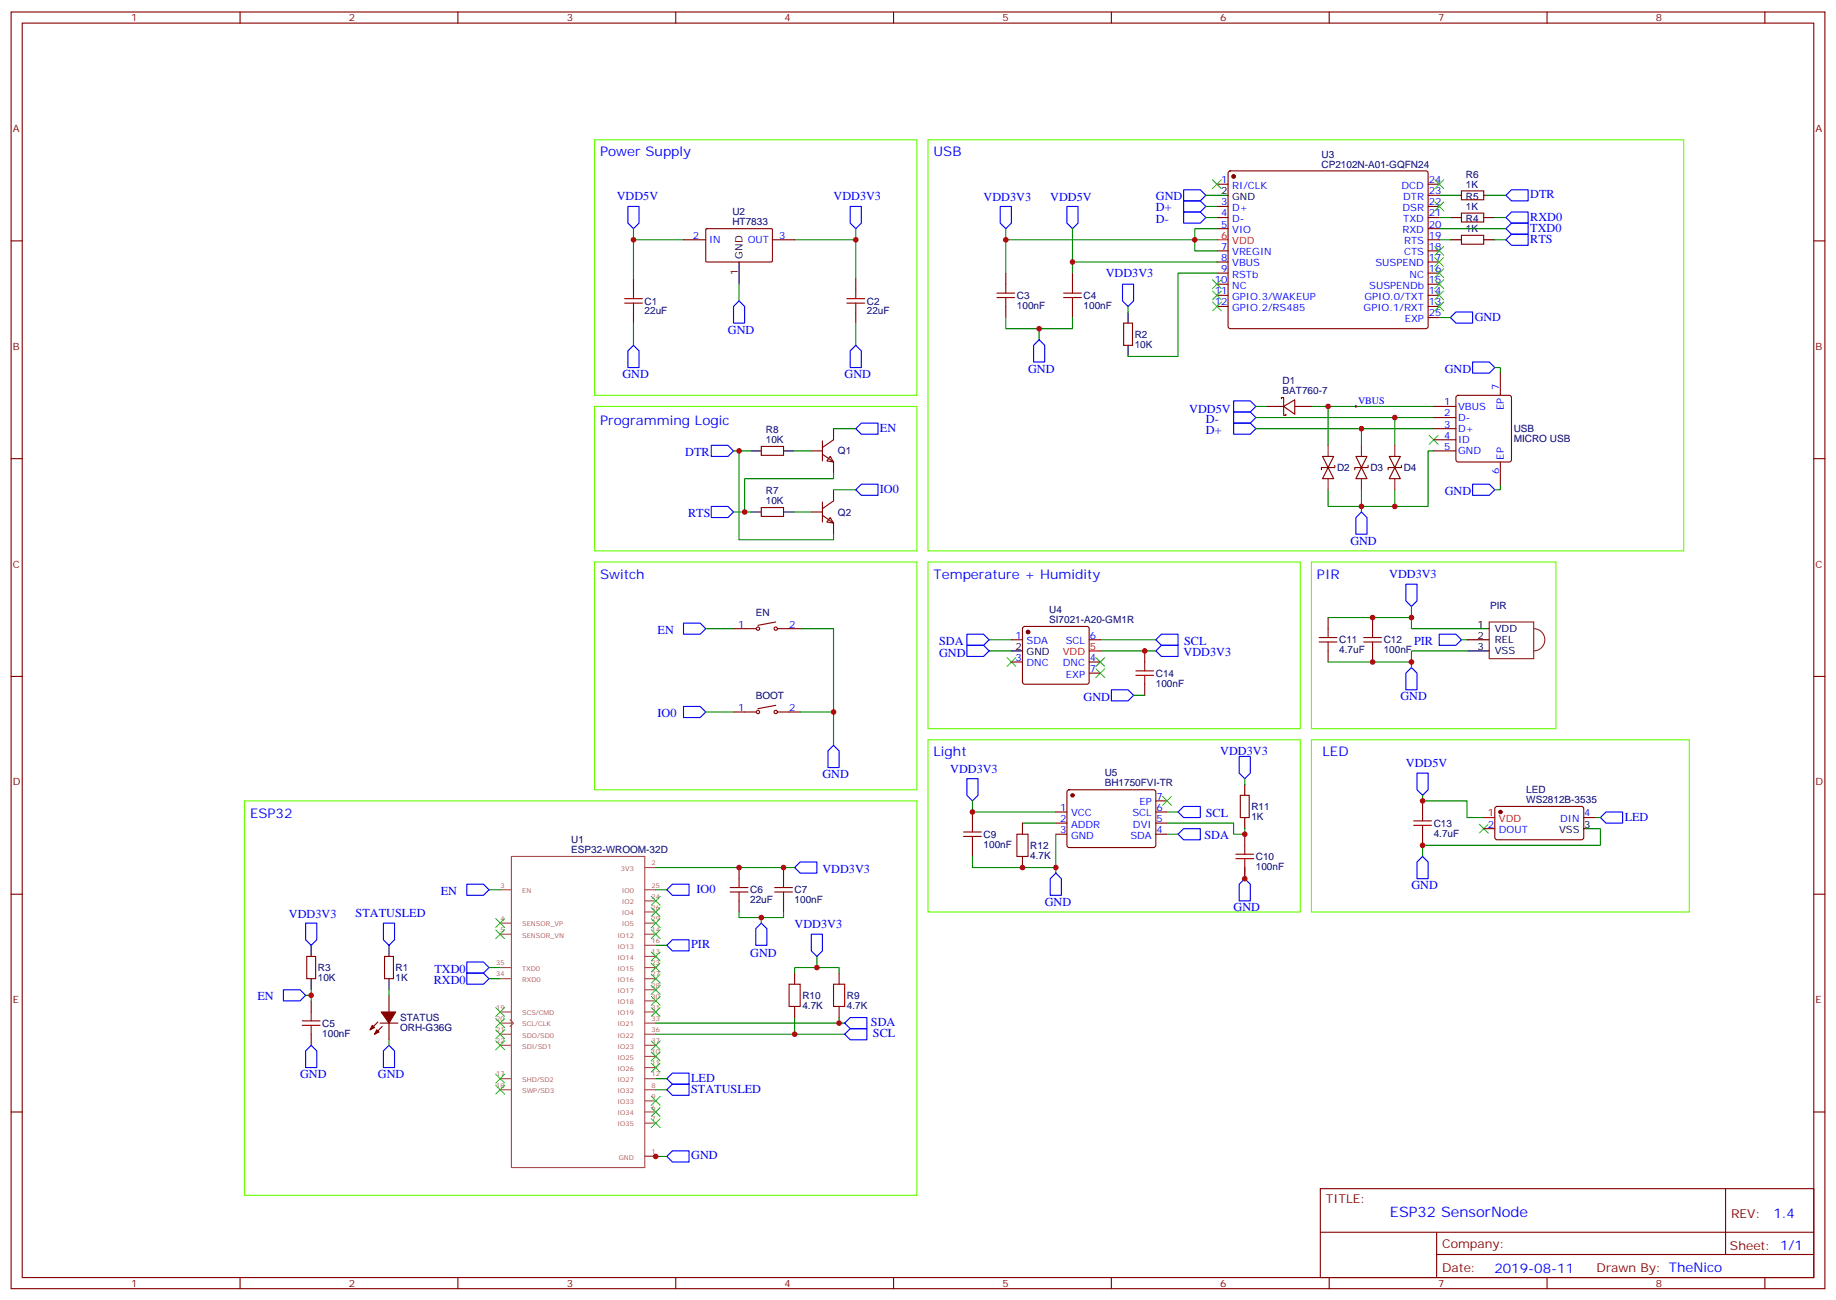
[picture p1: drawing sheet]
<svg xmlns="http://www.w3.org/2000/svg" width="583mm" height="413mm" viewBox="0 0 583 413" stroke-linecap="round" stroke-linejoin="round" font-family="sans-serif">
<g fill="none" stroke="#a10000" stroke-width=".35">
<path d="M198.3 96.2h5.6M198.3 94.8h5.6M201.1 92v2.8M201.1 96.2v2.9M268.8 96.2h5.7M268.8 94.8h5.7M271.6 92v2.8M271.6 96.2v2.9M316.4 94.5h5.7M316.4 93.1h5.7M319.3 90.2v2.9M319.3 94.5v2.8"/>
<path d="M337.6 94.5h5.7M337.6 93.1h5.7M340.4 90.2v2.9M340.4 94.5v2.8M421.6 199.6v2.8M435.7 199.6v2.8M360.5 214.4h5.7M360.5 213h5.7M363.4 210.2v2.8M363.4 214.4v2.8M418.7 203.8h5.7M418.7 202.4h5.7"/>
<path d="M421.6 203.8v2.9M432.9 203.8h5.6M432.9 202.4h5.6M435.7 203.8v2.9M451.6 257.8v2.8M234.6 279v2.8M248.7 279v2.8M305.9 265.6h5.6M305.9 264.2h5.6M308.7 261.3v2.9M308.7 265.6v2.8M322.8 264.9h3.5v7h-3.5z"/>
<path d="M392.3 272.6h5.6M392.3 271.2h5.6M395.1 268.4v2.8M395.1 272.6v2.8M448.7 262h5.7M448.7 260.6h5.7M451.6 262v2.9M231.8 283.2h5.6M231.8 281.8h5.6M234.6 283.2v2.8M245.9 283.2h5.6M245.9 281.8h5.6"/>
<path d="M248.7 283.2v2.8M250.5 312.5h3.5v7h-3.5zM264.6 312.5h3.5v7h-3.5zM96 325.5h5.6M96 324.1h5.6M98.8 321.3v2.8M98.8 325.5v2.9"/>
</g>
<g fill="none" stroke="#870000" stroke-width=".35">
<path d="M3.5 3.8h575.8v405.4h-575.8zM7.1 7.3h568.6v398.3h-568.6zM76.2 3.8v3.5M145.3 3.8v3.5M214.5 3.8v3.5M283.6 3.8v3.5M352.8 3.8v3.5M421.9 3.8v3.5M491.1 3.8v3.5M560.2 3.8v3.5M386.3 58.5h3.5M390.1 54.5l.4-.2h62.1l.5 .2 .2 .5v48.6l-.2 .5-.5 .3h-62.1l-.5-.3-.2-.5v-48.6z"/>
<path d="M453.3 58.5h3.5M3.5 76.5h3.6M217 76.1h7M224.1 72.8l.3-.2h20.6l.2 .4-.1 10-.3 .2-20.6-.1-.2-.3zM245.2 76.1h7M386.3 65.5h3.5M386.3 69.1h3.5M386.3 72.6h3.5M386.3 79.7h3.5M453.3 65.5h3.5M453.3 69.1h3.5M453.3 72.6h3.5"/>
<path d="M453.3 79.7h3.5M453.3 76.1h3.5M453.3 62h3.5M463.9 74.7h7.1v2.8h-7.1zM463.9 67.7h7.1v2.8h-7.1zM463.9 60.6h7.1v2.8h-7.1zM575.7 76.5h3.6M201.1 88.5v3.5M201.1 99.1v3.5M271.6 88.5v3.5M271.6 99.1v3.5M319.3 86.7v3.5"/>
<path d="M319.3 97.3v3.5M340.4 86.7v3.5M340.4 97.3v3.5M386.3 83.2h3.5M386.3 86.7h3.5M386.3 90.2h3.5M386.3 93.8h3.5M386.3 97.3h3.5M453.3 83.2h3.5M453.3 86.7h3.5M453.3 90.2h3.5M453.3 93.8h3.5"/>
<path d="M453.3 97.3h3.5M356.7 102.6h2.8v7h-2.8zM453.3 100.8h3.5M476.2 118.5v7M261.1 140v6.3M264.6 136.1v3.5l-3.5 2.5M402.2 129h5.3M406.8 126.6v-.4h.7v5.7h.7v-.4M407.5 129l3.5-2.1v4.6zM411 129h5.3M455.1 129h7M455.1 132.6h7"/>
<path d="M455.1 136.1h7M455.1 139.6h7M462.4 125.7l.4-.2h16.3l.5 .2 .2 .5v19.8l-.3 .5-.4 .2h-16.3l-.5-.2-.2-.5v-19.8zM3.5 145.6h3.6M241.7 141.7h7v2.9h-7zM257.5 143.2h3.6M261.1 144.2l3.5 2.5v3.5M261.1 159.4v6.3M263.5 144.9l1.1 1.8-2.1-.4zM264.6 155.5v3.5l-3.5 2.5M419.8 144.9h3.5l-1.7 3.5zM421.6 148.4l1.7 3.6h-3.5z"/>
<path d="M423.7 147.7v.7h-4.2v.8M430.4 144.9h3.5l-1.7 3.5zM432.2 148.4l1.7 3.6h-3.5zM434.3 147.7v.7h-4.3v.8M441 144.9h3.5l-1.8 3.5zM442.7 148.4l1.8 3.6h-3.5zM444.9 147.7v.7h-4.3v.8M455.1 143.2h7M476.2 146.7v7M575.7 145.6h3.6M241.7 161.1h7v2.9h-7zM257.5 162.6h3.6"/>
<path d="M261.1 163.6l3.5 2.5v3.5M263.5 164.3l1.1 1.8-2.1-.4zM232.8 199.6h7.1M246.2 197.5l-5.6 1M246.9 199.6h7.1M324.8 199.1l.5-.2h19.7l.5 .2 .2 .5v16.9l-.2 .5-.5 .2h-19.7l-.5-.2-.2-.5v-16.9zM421.6 196.1v3.5M435.7 196.1v3.5M3.5 214.8h3.6M321 203.1h3.6M321 210.2h3.6M345.7 203.1h3.5"/>
<path d="M345.7 210.2h3.5M345.7 213.7h3.5M363.4 206.7v3.5M363.4 217.2v3.6M421.6 206.7v3.5M435.7 206.7v3.5M575.7 214.8h3.6M232.8 226.1h7.1M246.2 223.9l-5.6 1.1M246.9 226.1h7.1M308.7 257.8v3.5M335.1 257.8h3.6"/>
<path d="M338.9 251l.5-.2h27.1l.4 .7-.1 17.2-.6 .4-27.1-.1-.4-.6v-16.9zM366.9 257.8h3.5M366.9 254.3h3.5M393.7 252.5h2.8v7.1h-2.8zM451.6 254.3v3.5M474.7 256.3l.5-.3 27.1 .1 .4 .7-.1 9.4-.6 .4h-27.1l-.4-.7v-9.1zM502.7 259.6h3.5M234.6 275.4v3.6M248.7 275.4v3.6M308.7 268.4v3.5M324.6 261.3v3.6M324.6 271.9v3.5"/>
<path d="M335.1 261.3h3.6M335.1 264.9h3.6M366.9 261.3h3.5M366.9 264.9h3.5M395.1 264.9v3.5M395.1 275.4v3.6M451.6 264.9v3.5M471 263.1h3.5M3.5 283.9h3.6M234.6 286v3.6M248.7 286v3.6M575.7 283.9h3.6"/>
<path d="M97.4 303.7h2.8v7h-2.8zM98.8 317.8v3.5M122.1 303.7h2.8v7h-2.8zM123.5 316v5.3M252.2 309v3.5M252.2 319.5v3.6M266.3 309v3.5M266.3 319.5v3.6M98.8 328.4v3.5M119.9 324.5l-2.4 2.5M120.6 324.8h5.7M121.4 325.9l-2.5 2.5"/>
<path d="M123.5 324.8v5.3M3.5 353.1h3.6M575.7 353.1h3.6M419.1 377.4h156.6v28.2h-156.6zM547.7 377.4v20.9M419.1 391.2h156.5M456 398.3h119.6M456 391.2v14.2M76.2 405.6v3.6M145.3 405.6v3.6M214.5 405.6v3.6M283.6 405.6v3.6"/>
<path d="M352.8 405.6v3.6M421.9 405.6v3.6M491.1 405.6v3.6M560.2 405.6v3.6"/>
<circle cx="240.6" cy="199.6" r=".53"/>
<circle cx="246.2" cy="199.6" r=".53"/>
<circle cx="240.6" cy="226.1" r=".53"/>
<circle cx="246.2" cy="226.1" r=".53"/>
</g>
<g fill="none" stroke="#008700" stroke-width=".35">
<path d="M201.1 72.6v3.5M217 76.1h-15.9v12.4M252.2 76.1h19.4v12.4M271.6 72.6v3.5M319.3 76.1h67M319.3 72.6v14.1M340.4 72.6v14.1M382.8 62h3.5M382.8 65.5h3.5M382.8 69.1h3.5M386.3 72.6h-7.1v7.1h7.1M456.8 76.1h3.6"/>
<path d="M456.8 62h3.6M456.8 69.1h3.6M456.8 72.6h21.2M474.5 76.1h3.5M474.5 62h3.5M474.5 69.1h3.5M234.6 90.2v5.3M340.4 83.2h45.9M358.1 97.3v1.8M386.3 86.7h-12.4v26.5h-15.8M201.1 102.6v7M271.6 102.6v7"/>
<path d="M319.3 100.8v3.6h10.5v3.5M340.4 100.8v3.6h-10.6M456.8 100.8h3.6M474.5 116.7h1.7v1.8M264.6 136.1h7M398.6 136.1h56.5M398.6 132.6h56.5M398.6 129h3.6M416.3 129h38.8M421.6 129v12.4M432.2 136.1v5.3M442.7 132.6v8.8"/>
<path d="M232.8 143.2h5.3M234.6 143.2v28.2h30v-1.8M252.2 143.2h5.3M264.6 150.2v1.8h-28.2v10.6M264.6 155.5h7M421.6 155.5v5.3h10.6v-5.3M442.7 155.5v5.3h-10.5v1.8M455.1 143.2h-1.8v17.6h-10.6M476.2 153.7v1.8h-1.7M232.8 162.6h5.3M252.2 162.6h5.3M224 199.6h8.8"/>
<path d="M254 199.6h10.6v26.5M421.6 196.1h26.4M448 192.5v7.1h17.7M314 206.7h7M314 203.1h7M349.2 206.7h17.7M349.2 203.1h17.7M421.6 210.2h26.4M463.9 203.1h1.8M465.7 206.7h-17.7v5.2M224 226.1h8.8M254 226.1h10.6v10.5"/>
<path d="M359.8 220.8h3.6M308.7 254.3v3.5h26.4M370.4 257.8h3.5M395.1 247.2v1.8M451.6 252.5v1.8h14.1v5.3h5.3M506.2 259.6h1.8M208.1 275.4h44.1M308.7 271.9v3.5h26.4M324.6 261.3h10.5M335.1 264.9v12.3M370.4 261.3h21.2v3.6h3.5v-1.8M370.4 264.9h3.5"/>
<path d="M395.1 275.4v3.6M506.2 263.1h1.8v5.3h-56.4v3.5M155.2 282.5h3.5M208.1 282.5h3.6M234.6 289.6v1.7h14.1v-1.7M241.7 291.3v1.8M97 316h1.8M98.8 314.3v3.5M123.5 314.3v1.7M155.2 307.2h3.5M155.2 310.7h3.5M208.1 300.1h3.6"/>
<path d="M259.3 303.7v3.5h-7.1v1.8M259.3 307.2h7v1.8M123.5 330.1v1.8M208.1 324.8h58.2M208.1 328.4h44.1M252.2 323.1v5.3h15.9M266.3 323.1v1.7h1.8M208.1 342.5h3.6M208.1 346h3.6M208.1 367.2h3.6"/>
</g>
<g fill="none" stroke="#00f" stroke-width=".35">
<path d="M199.3 65.5h3.5v5.3l-1.7 1.8-1.8-1.8zM269.9 65.5h3.5v5.3l-1.8 1.8-1.7-1.8zM317.5 65.5h3.5v5.3l-1.7 1.8-1.8-1.8zM338.7 65.5h3.5v5.3l-1.8 1.8-1.7-1.8zM375.7 60.3h5.3l1.8 1.7-1.8 1.8h-5.3zM375.7 63.8h5.3l1.8 1.7-1.8 1.8h-5.3zM375.7 67.3h5.3l1.8 1.8-1.8 1.7h-5.3zM478 76.1l1.8-1.7h5.3v3.5h-5.3zM478 72.6l1.8-1.8h5.3v3.6h-5.3zM478 69.1l1.8-1.8h5.3v3.5h-5.3zM478 62l1.8-1.7h5.3v3.5h-5.3zM234.6 95.5l1.8 1.8v5.3h-3.6v-5.3z"/>
<path d="M356.3 90.2h3.5v5.3l-1.7 1.8-1.8-1.8zM201.1 109.6l1.7 1.8v5.3h-3.5v-5.3zM271.6 109.6l1.8 1.8v5.3h-3.5v-5.3zM328.1 109.6l1.7-1.7 1.8 1.7v5.3h-3.5zM460.4 100.8l1.7-1.7h5.3v3.5h-5.3zM467.4 114.9h5.3l1.8 1.8-1.8 1.8h-5.3zM271.6 136.1l1.8-1.8h5.3v3.6h-5.3zM391.6 127.3h5.3l1.7 1.7-1.7 1.8h-5.3zM391.6 134.3h5.3l1.7 1.8-1.7 1.8h-5.3zM391.6 130.8h5.3l1.7 1.8-1.7 1.7h-5.3zM225.8 141.4h5.3l1.7 1.8-1.7 1.7h-5.3zM271.6 155.5l1.8-1.8h5.3v3.6h-5.3z"/>
<path d="M467.4 153.7h5.3l1.8 1.8-1.8 1.8h-5.3zM225.8 160.8h5.3l1.7 1.8-1.7 1.7h-5.3zM432.2 162.6l1.7 1.7v5.3h-3.5v-5.3zM217 197.8h5.2l1.8 1.8-1.8 1.8h-5.2zM446.3 185.5h3.5v5.3l-1.8 1.7-1.7-1.7zM306.9 201.4h5.3l1.8 1.7-1.8 1.8h-5.3zM306.9 204.9h5.3l1.8 1.8-1.8 1.7h-5.3zM352.8 219h5.3l1.7 1.8-1.7 1.7h-5.3zM366.9 206.7l1.8-1.8h5.2v3.5h-5.2zM366.9 203.1l1.8-1.7h5.2v3.5h-5.2zM446.3 213.7l1.7-1.8 1.8 1.8v5.3h-3.5zM456.8 201.4h5.3l1.8 1.7-1.8 1.8h-5.3z"/>
<path d="M217 224.3h5.2l1.8 1.8-1.8 1.7h-5.2zM262.8 238.4l1.8-1.8 1.7 1.8v5.3h-3.5zM306.9 247.2h3.5v5.3l-1.7 1.8-1.8-1.8zM373.9 257.8l1.8-1.8h5.3v3.6h-5.3zM393.3 240.2h3.6v5.3l-1.8 1.7-1.8-1.7zM449.8 245.5h3.5v5.3l-1.7 1.7-1.8-1.7zM508 259.6l1.8-1.8h5.3v3.5h-5.3zM252.2 275.4l1.8-1.7h5.3v3.5h-5.3zM335.1 277.2l1.8 1.8v5.3h-3.5v-5.3zM373.9 264.9l1.8-1.8h5.3v3.5h-5.3zM395.1 279l1.8 1.7v5.3h-3.6v-5.3zM451.6 271.9l1.7 1.8v5.3h-3.5v-5.3z"/>
<path d="M97 293.1h3.5v5.3l-1.7 1.7-1.8-1.7zM121.7 293.1h3.5v5.3l-1.7 1.7-1.8-1.7zM148.2 280.7h5.3l1.7 1.8-1.7 1.8h-5.3zM213.4 280.7h5.3v3.6h-5.3l-1.7-1.8zM241.7 293.1l1.7 1.8v5.2h-3.5v-5.2zM257.5 296.6h3.6v5.3l-1.8 1.8-1.8-1.8zM90 314.3h5.2l1.8 1.7-1.8 1.8h-5.2zM148.2 309h5.3l1.7 1.7-1.7 1.8h-5.3zM148.2 305.4h5.3l1.7 1.8-1.7 1.8h-5.3zM211.7 300.1l1.7-1.7h5.3v3.5h-5.3zM98.8 331.9l1.7 1.8v5.2h-3.5v-5.2zM123.5 331.9l1.7 1.8v5.2h-3.5v-5.2z"/>
<path d="M268.1 328.4l1.8-1.8h5.3v3.5h-5.3zM268.1 324.8l1.8-1.7h5.3v3.5h-5.3zM211.7 342.5l1.7-1.8h5.3v3.5h-5.3zM211.7 346l1.7-1.8h5.3v3.6h-5.3zM211.7 367.2l1.7-1.8h5.3v3.5h-5.3z"/>
</g>
<path d="M188.7 44.4h102.3v81.1h-102.3zM294.6 44.4h239.9v130.5h-239.9zM188.7 129h102.3v45.9h-102.3zM188.7 178.4h102.3v72.4h-102.3zM294.6 178.4h118.1v53h-118.1zM416.3 178.4h77.6v53h-77.6zM294.6 234.9h118.1v54.7h-118.1zM416.3 234.9h119.9v54.7h-119.9zM77.6 254.3h213.4v125.2h-213.4z" fill="none" stroke="#6f0" stroke-width=".35"/>
<g fill="#870000" stroke="#870000" stroke-width=".35">
<path d="M119.6 327l.7 .7-1.4 .7z"/>
<path d="M118.2 325.5l.7 .7-1.4 .8z"/>
<path d="M121 321.3h4.6l-2.1 3.5z"/>
<circle cx="391.6" cy="56" r=".53"/>
<circle cx="340.4" cy="252.5" r=".53"/>
<circle cx="476.2" cy="257.8" r=".53"/>
<circle cx="326.3" cy="200.7" r=".53"/>
</g>
<g fill="none" stroke="#000" stroke-width=".35">
<path d="M386.3 62h3.5M460.4 62h3.5M460.4 76.1h3.5M460.4 69.1h3.5M471 62h3.5M471 76.1h3.5M471 69.1h3.5M234.6 83.2v7M358.1 99.1v3.5M358.1 109.6v3.6M238.1 143.2h3.6M248.7 143.2h3.5"/>
<path d="M238.1 162.6h3.6M248.7 162.6h3.5M465.7 199.6h7M321 206.7h3.6M465.7 203.1h7M465.7 206.7h7M395.1 249v3.5M395.1 259.6v3.5M502.7 263.1h3.5M98.8 300.1v3.6M98.8 310.7v3.6M123.5 300.1v3.6"/>
<path d="M123.5 310.7v3.6"/>
</g>
<path d="M386.3 76.1h3.5M345.7 206.7h3.5M471 259.6h3.5" fill="none" stroke="#f00" stroke-width=".35"/>
<g fill="none" stroke="#3c3" stroke-width=".35">
<path d="M384.9 57.1l2.8 2.8M387.7 57.1l-2.8 2.8M455.4 57.1l2.9 2.8M458.3 57.1l-2.9 2.8M455.4 64.1l2.9 2.9M455.4 78.2l2.9 2.9M458.3 64.1l-2.9 2.9M458.3 78.2l-2.9 2.9M384.9 88.8l2.8 2.9M384.9 92.4l2.8 2.8M384.9 95.9l2.8 2.8M387.7 88.8l-2.8 2.9"/>
<path d="M387.7 92.4l-2.8 2.8M387.7 95.9l-2.8 2.8M455.4 88.8l2.9 2.9M455.4 85.3l2.9 2.8M455.4 81.8l2.9 2.8M455.4 95.9l2.9 2.8M455.4 92.4l2.9 2.8M458.3 88.8l-2.9 2.9M458.3 85.3l-2.9 2.8M458.3 81.8l-2.9 2.8M458.3 95.9l-2.9 2.8M458.3 92.4l-2.9 2.8"/>
<path d="M453.7 138.2l2.8 2.8M456.5 138.2l-2.8 2.8M319.6 208.8l2.8 2.8M322.4 208.8l-2.8 2.8M347.8 208.8l2.9 2.8M347.8 212.3l2.9 2.8M350.7 208.8l-2.9 2.8M350.7 212.3l-2.9 2.8M369 252.9l2.8 2.8M371.8 252.9l-2.8 2.8M469.5 261.7l2.9 2.8M472.4 261.7l-2.9 2.8"/>
<path d="M157.3 291.7l2.9 2.8M157.3 295.2l2.9 2.8M160.2 291.7l-2.9 2.8M160.2 295.2l-2.9 2.8M206.7 284.6l2.8 2.8M206.7 288.1l2.8 2.9M206.7 291.7l2.8 2.8M206.7 295.2l2.8 2.8M209.5 284.6l-2.8 2.8M209.5 288.1l-2.8 2.9M209.5 291.7l-2.8 2.8M209.5 295.2l-2.8 2.8"/>
<path d="M157.3 319.9l2.9 2.8M160.2 319.9l-2.9 2.8M206.7 319.9l2.8 2.8M206.7 316.4l2.8 2.8M206.7 309.3l2.8 2.8M206.7 312.8l2.8 2.9M206.7 302.3l2.8 2.8M206.7 305.8l2.8 2.8M209.5 319.9l-2.8 2.8M209.5 316.4l-2.8 2.8M209.5 309.3l-2.8 2.8M209.5 312.8l-2.8 2.9"/>
<path d="M209.5 302.3l-2.8 2.8M209.5 305.8l-2.8 2.8M157.3 323.4l2.9 2.8M157.3 327l2.9 2.8M157.3 330.5l2.9 2.8M160.2 323.4l-2.9 2.8M160.2 327l-2.9 2.8M160.2 330.5l-2.9 2.8M206.7 334l2.8 2.8M206.7 330.5l2.8 2.8M206.7 337.5l2.8 2.9M209.5 334l-2.8 2.8"/>
<path d="M209.5 330.5l-2.8 2.8M209.5 337.5l-2.8 2.9M157.3 341.1l2.9 2.8M157.3 344.6l2.9 2.8M160.2 341.1l-2.9 2.8M160.2 344.6l-2.9 2.8M206.7 351.6l2.8 2.9M206.7 355.2l2.8 2.8M206.7 348.1l2.8 2.8M209.5 351.6l-2.8 2.9M209.5 355.2l-2.8 2.8M209.5 348.1l-2.8 2.8"/>
</g>
<g fill="none" stroke="#a64a4a" stroke-width=".35">
<path d="M162.3 271.9h42.4v98.8h-42.4zM204.7 275.4h3.4M158.7 282.5h3.5M158.7 293.1h3.5M158.7 296.6h3.5M204.7 282.5h3.4M204.7 293.1h3.4M204.7 296.6h3.4M204.7 286h3.4M204.7 289.6h3.4M158.7 307.2h3.5M158.7 310.7h3.5"/>
<path d="M204.7 303.7h3.4M204.7 300.1h3.4M204.7 307.2h3.4M204.7 310.7h3.4M204.7 314.3h3.4M204.7 317.8h3.4M158.7 321.3h3.5M158.7 324.8h3.5M158.7 328.4h3.5M158.7 331.9h3.5M161.9 323.8l1.1 1-1.1 1.1M204.7 335.4h3.4"/>
<path d="M204.7 338.9h3.4M204.7 321.3h3.4M204.7 324.8h3.4M204.7 328.4h3.4M204.7 331.9h3.4M158.7 346h3.5M158.7 342.5h3.5M204.7 353.1h3.4M204.7 356.6h3.4M204.7 349.5h3.4M204.7 346h3.4M204.7 342.5h3.4"/>
<path d="M204.7 367.2h3.4"/>
</g>
<path d="M430 129h.7M430.4 128.7v.7" fill="none" stroke="#000" stroke-width=".32"/>
<path d="M421.6 141.4v3.5M421.6 152v3.5M432.2 141.4v3.5M432.2 152v3.5M442.7 141.4v3.5M442.7 152v3.5M472.7 197.5h14.1v11.6h-14.1zM486.8 199.6a3.5 3.5 0 0 1 3.6 3.5 3.5 3.5 0 0 1-3.6 3.6" fill="none" stroke="#8c2424" stroke-width=".35"/>
<g fill="#c00">
<circle cx="266.3" cy="324.8" r=".88"/>
<circle cx="259.3" cy="307.2" r=".88"/>
<circle cx="319.3" cy="76.1" r=".88"/>
<circle cx="329.8" cy="104.4" r=".88"/>
<circle cx="363.4" cy="206.7" r=".88"/>
<circle cx="335.1" cy="275.4" r=".88"/>
<circle cx="395.1" cy="264.9" r=".88"/>
<circle cx="435.7" cy="196.1" r=".88"/>
<circle cx="448" cy="196.1" r=".88"/>
<circle cx="241.7" cy="291.3" r=".88"/>
<circle cx="248.7" cy="275.4" r=".88"/>
<circle cx="234.6" cy="275.4" r=".88"/>
<circle cx="264.6" cy="226.1" r=".88"/>
<circle cx="234.6" cy="143.2" r=".88"/>
<circle cx="432.2" cy="136.1" r=".88"/>
<circle cx="201.1" cy="76.1" r=".88"/>
<circle cx="271.6" cy="76.1" r=".88"/>
<circle cx="379.2" cy="76.1" r=".88"/>
<circle cx="340.4" cy="83.2" r=".88"/>
<circle cx="421.6" cy="129" r=".88"/>
<circle cx="442.7" cy="132.6" r=".88"/>
<circle cx="442.7" cy="160.8" r=".88"/>
<circle cx="236.4" cy="162.6" r=".88"/>
<circle cx="98.8" cy="316" r=".88"/>
<circle cx="208.1" cy="367.2" r=".88"/>
<circle cx="432.2" cy="160.8" r=".88"/>
<circle cx="448" cy="210.2" r=".88"/>
<circle cx="435.7" cy="210.2" r=".88"/>
<circle cx="451.6" cy="254.3" r=".88"/>
<circle cx="451.6" cy="268.4" r=".88"/>
<circle cx="308.7" cy="257.8" r=".88"/>
<circle cx="395.1" cy="279" r=".88"/>
<circle cx="324.6" cy="275.4" r=".88"/>
<circle cx="252.2" cy="328.4" r=".88"/>
</g>
<text font-size="4.6" fill="#00f" x="441.2" y="386.4">ESP32 SensorNode</text>
<g font-size="4.2" fill="#00f">
<text x="190.5" y="49.7">Power Supply</text>
<text x="296.3" y="49.7">USB</text>
<text x="190.5" y="135">Programming Logic</text>
<text x="190.5" y="183.7">Switch</text>
<text x="296.3" y="183.7">Temperature + Humidity</text>
<text x="418" y="183.7">PIR</text>
<text x="296.3" y="240.2">Light</text>
<text x="419.8" y="240.2">LED</text>
<text x="79.4" y="259.6">ESP32</text>
<text x="562.9" y="386.7">1.4</text>
<text x="474.4" y="404">2019-08-11</text>
</g>
<g font-size="3.9" fill="#00f">
<text x="195.8" y="63.6">VDD5V</text>
<text x="264.6" y="63.6">VDD3V3</text>
<text x="312.2" y="63.9">VDD3V3</text>
<text x="333.4" y="63.9">VDD5V</text>
<text x="366.9" y="63.6">GND</text>
<text x="485.7" y="63">DTR</text>
<text x="366.9" y="67.1">D+</text>
<text x="366.9" y="70.7">D-</text>
<text x="485.7" y="70">RXD0</text>
<text x="485.7" y="77.1">RTS</text>
<text x="485.7" y="73.5">TXD0</text>
<text x="351" y="87.9">VDD3V3</text>
<text x="468.1" y="101.9">GND</text>
<text x="231.1" y="105.9">GND</text>
<text x="326.3" y="118.3">GND</text>
<text x="458.6" y="118.3">GND</text>
<text x="197.6" y="120">GND</text>
<text x="268.1" y="120">GND</text>
<text x="377.5" y="131">VDD5V</text>
<text x="279.3" y="137">EN</text>
<text x="382.8" y="137.7">D+</text>
<text x="382.8" y="134.2">D-</text>
<text x="217.5" y="144.7">DTR</text>
<text x="279.3" y="156.4">IO0</text>
<text x="458.6" y="157.1">GND</text>
<text x="218.4" y="164.1">RTS</text>
<text x="428.6" y="173">GND</text>
<text x="441" y="183.6">VDD3V3</text>
<text x="208.7" y="201.2">EN</text>
<text x="298.1" y="204.7">SDA</text>
<text x="298.1" y="208.6">GND</text>
<text x="375.7" y="208.2">VDD3V3</text>
<text x="375.9" y="204.8">SCL</text>
<text x="448.9" y="204.7">PIR</text>
<text x="208.7" y="227.6">IO0</text>
<text x="344" y="222.7">GND</text>
<text x="444.5" y="222.4">GND</text>
<text x="387.4" y="239.6">VDD3V3</text>
<text x="301.6" y="245.3">VDD3V3</text>
<text x="446.3" y="243.5">VDD5V</text>
<text x="261.1" y="247">GND</text>
<text x="382.8" y="259.4">SCL</text>
<text x="515.7" y="260.5">LED</text>
<text x="382.3" y="266.5">SDA</text>
<text x="261.1" y="277">VDD3V3</text>
<text x="139.9" y="284.1">EN</text>
<text x="221.1" y="283.5">IO0</text>
<text x="331.6" y="287.6">GND</text>
<text x="448" y="282.3">GND</text>
<text x="91.7" y="291.5">VDD3V3</text>
<text x="112.9" y="291.1">STATUSLED</text>
<text x="391.6" y="289.4">GND</text>
<text x="252.2" y="294.7">VDD3V3</text>
<text x="219.4" y="301.1">PIR</text>
<text x="238.1" y="303.8">GND</text>
<text x="137.9" y="308.8">TXD0</text>
<text x="81.7" y="317.6">EN</text>
<text x="137.7" y="312.3">RXD0</text>
<text x="276.5" y="325.8">SDA</text>
<text x="277.1" y="329.3">SCL</text>
<text x="95.3" y="342.3">GND</text>
<text x="119.9" y="342.3">GND</text>
<text x="219.4" y="343.4">LED</text>
<text x="219.4" y="346.9">STATUSLED</text>
<text x="219.4" y="368.1">GND</text>
</g>
<g font-size="3.9" fill="#800">
<text x="420.9" y="382">TITLE:</text>
<text x="549.5" y="386.7">REV:</text>
<text x="457.8" y="396.2">Company:</text>
<text x="549.1" y="396.8">Sheet: 1/1</text>
<text x="457.8" y="403.9">Date:</text>
<text x="506.8" y="403.9">Drawn By: TheNico</text>
</g>
<g font-size="3.2" fill="#800">
<text x="41.6" y="6.8">1</text>
<text x="110.8" y="6.8">2</text>
<text x="179.9" y="6.8">3</text>
<text x="249.1" y="6.8">4</text>
<text x="318.2" y="6.8">5</text>
<text x="387.3" y="6.8">6</text>
<text x="456.5" y="6.8">7</text>
<text x="525.6" y="6.8">8</text>
<text x="4.1" y="41.9">A</text>
<text x="576.3" y="41.9">A</text>
<text x="4.1" y="111.1">B</text>
<text x="576.3" y="111.1">B</text>
<text x="4.1" y="180.2">C</text>
<text x="576.3" y="180.2">C</text>
<text x="4.1" y="249.3">D</text>
<text x="576.3" y="249.3">D</text>
<text x="4.1" y="318.5">E</text>
<text x="576.3" y="318.5">E</text>
<text x="41.6" y="408.6">1</text>
<text x="110.8" y="408.6">2</text>
<text x="179.9" y="408.6">3</text>
<text x="249.1" y="408.6">4</text>
<text x="318.2" y="408.6">5</text>
<text x="387.3" y="408.6">6</text>
<text x="456.5" y="408.6">7</text>
<text x="525.6" y="408.6">8</text>
</g>
<g font-size="3.2" fill="#000080">
<text x="419.5" y="53.2">CP2102N-A01-GQFN24</text>
<text x="419.5" y="50">U3</text>
<text x="465.3" y="59.5">1K</text>
<text x="465.3" y="56.4">R6</text>
<text x="465.3" y="63.5">R5</text>
<text x="232.5" y="71.4">HT7833</text>
<text x="232.5" y="68.2">U2</text>
<text x="465.3" y="66.6">1K</text>
<text x="465.3" y="70.5">R4</text>
<text x="465.3" y="73.7">1K</text>
<text x="322.8" y="94.9">C3</text>
<text x="344" y="94.9">C4</text>
<text x="204.6" y="99.8">22uF</text>
<text x="204.6" y="96.7">C1</text>
<text x="275.2" y="99.8">22uF</text>
<text x="275.2" y="96.7">C2</text>
<text x="322.8" y="98.1">100nF</text>
<text x="344" y="98.1">100nF</text>
<text x="360.2" y="107.3">R2</text>
<text x="360.2" y="110.4">10K</text>
<text x="407.1" y="125.2">BAT760-7</text>
<text x="407.1" y="122">D1</text>
<text x="243.1" y="137.5">R8</text>
<text x="480.5" y="137.2">USB</text>
<text x="243.1" y="140.7">10K</text>
<text x="480.5" y="140.4">MICRO USB</text>
<text x="266" y="144.3">Q1</text>
<text x="424.4" y="149.6">D2</text>
<text x="435" y="149.6">D3</text>
<text x="445.6" y="149.6">D4</text>
<text x="243.1" y="160.1">10K</text>
<text x="243.1" y="156.9">R7</text>
<text x="266" y="163.7">Q2</text>
<text x="239.9" y="195.5">EN</text>
<text x="333" y="197.8">SI7021-A20-GM1R</text>
<text x="333" y="194.7">U4</text>
<text x="473" y="193.3">PIR</text>
<text x="425.1" y="207.4">4.7uF</text>
<text x="425.1" y="204.3">C11</text>
<text x="439.2" y="207.4">100nF</text>
<text x="439.2" y="204.3">C12</text>
<text x="366.9" y="214.9">C14</text>
<text x="239.9" y="222">BOOT</text>
<text x="366.9" y="218">100nF</text>
<text x="350.7" y="249.7">BH1750FVI-TR</text>
<text x="350.7" y="246.5">U5</text>
<text x="484.5" y="251.8">LED</text>
<text x="397.2" y="257.2">R11</text>
<text x="484.5" y="255">WS2812B-3535</text>
<text x="397.2" y="260.4">1K</text>
<text x="455.1" y="262.5">C13</text>
<text x="181.3" y="267.7">U1</text>
<text x="312.2" y="269.2">100nF</text>
<text x="312.2" y="266">C9</text>
<text x="327" y="269.5">R12</text>
<text x="455.1" y="265.6">4.7uF</text>
<text x="181.3" y="270.9">ESP32-WROOM-32D</text>
<text x="327" y="272.7">4.7K</text>
<text x="398.6" y="273.1">C10</text>
<text x="398.6" y="276.2">100nF</text>
<text x="238.1" y="286.8">22uF</text>
<text x="238.1" y="283.7">C6</text>
<text x="252.2" y="286.8">100nF</text>
<text x="252.2" y="283.7">C7</text>
<text x="100.9" y="311.5">10K</text>
<text x="100.9" y="308.4">R3</text>
<text x="125.6" y="311.5">1K</text>
<text x="125.6" y="308.4">R1</text>
<text x="254.7" y="317.2">R10</text>
<text x="268.8" y="317.2">R9</text>
<text x="254.7" y="320.3">4.7K</text>
<text x="268.8" y="320.3">4.7K</text>
<text x="102.3" y="329.1">100nF</text>
<text x="102.3" y="326">C5</text>
<text x="127" y="327.4">ORH-G36G</text>
<text x="127" y="324.2">STATUS</text>
</g>
<g font-size="3.2" fill="#00f">
<text x="387.6" y="58.1">1</text>
<text x="391.1" y="59.9">RI/CLK</text>
<text x="444.9" y="59.9">DCD</text>
<text x="453.5" y="58.1">24</text>
<text x="387.6" y="65.2">3</text>
<text x="445.4" y="63.4">DTR</text>
<text x="453.5" y="65.2">22</text>
<text x="453.5" y="61.7">23</text>
<text x="387.6" y="68.7">4</text>
<text x="391.1" y="67">D+</text>
<text x="391.1" y="70.5">D-</text>
<text x="445.2" y="67">DSR</text>
<text x="445.4" y="70.5">TXD</text>
<text x="453.5" y="68.7">21</text>
<text x="219.9" y="75.8">2</text>
<text x="225.1" y="77.2">IN</text>
<text x="237.3" y="77.2">OUT</text>
<text x="247.3" y="75.8">3</text>
<text x="387.6" y="72.2">5</text>
<text x="391.1" y="74">VIO</text>
<text x="445.2" y="74">RXD</text>
<text x="445.7" y="77.5">RTS</text>
<text x="453.5" y="75.8">19</text>
<text x="453.5" y="72.2">20</text>
<text x="387.6" y="79.3">7</text>
<text x="387.6" y="82.8">8</text>
<text x="391.1" y="81.1">VREGIN</text>
<text x="445.7" y="81.1">CTS</text>
<text x="453.5" y="82.8">17</text>
<text x="453.5" y="79.3">18</text>
<text x="385.6" y="89.9">10</text>
<text x="387.6" y="86.4">9</text>
<text x="391.1" y="84.6">VBUS</text>
<text x="391.1" y="88.1">RSTb</text>
<text x="436.6" y="84.6">SUSPEND</text>
<text x="447.4" y="88.1">NC</text>
<text x="453.5" y="89.9">15</text>
<text x="453.5" y="86.4">16</text>
<text x="385.6" y="93.4">11</text>
<text x="391.1" y="91.7">NC</text>
<text x="391.1" y="95.2">GPIO.3/WAKEUP</text>
<text x="433.1" y="95.2">GPIO.0/TXT</text>
<text x="434.6" y="91.7">SUSPENDb</text>
<text x="453.5" y="93.4">14</text>
<text x="385.6" y="96.9">12</text>
<text x="391.1" y="98.7">GPIO.2/RS485</text>
<text x="432.9" y="98.7">GPIO.1/RXT</text>
<text x="453.5" y="96.9">13</text>
<text x="453.5" y="100.5">25</text>
<text x="445.9" y="102.2">EXP</text>
<text x="475.9" y="123.8" transform="rotate(-90 475.9 123.8)">7</text>
<text x="431.1" y="128.2">VBUS</text>
<text x="458.4" y="128.7">1</text>
<text x="462.8" y="130.1">VBUS</text>
<text x="477.3" y="130.1" transform="rotate(-90 477.3 130.1)">EP</text>
<text x="458.4" y="132.2">2</text>
<text x="458.4" y="135.7">3</text>
<text x="462.8" y="133.6">D-</text>
<text x="462.8" y="137.2">D+</text>
<text x="458.4" y="139.3">4</text>
<text x="458.4" y="142.8">5</text>
<text x="462.8" y="140.7">ID</text>
<text x="462.8" y="144.2">GND</text>
<text x="477.3" y="146" transform="rotate(-90 477.3 146)">EP</text>
<text x="475.9" y="150.5" transform="rotate(-90 475.9 150.5)">6</text>
<text x="234.3" y="199.2">1</text>
<text x="250.5" y="199.2">2</text>
<text x="322.4" y="202.8">1</text>
<text x="345.9" y="202.8">6</text>
<text x="322.4" y="209.8">3</text>
<text x="325.9" y="204.5">SDA</text>
<text x="338.3" y="204.5">SCL</text>
<text x="345.9" y="209.8">4</text>
<text x="325.9" y="211.6">DNC</text>
<text x="337.4" y="211.6">DNC</text>
<text x="338.3" y="215.1">EXP</text>
<text x="345.9" y="213.4">7</text>
<text x="234.3" y="225.7">1</text>
<text x="250.5" y="225.7">2</text>
<text x="336.5" y="257.5">1</text>
<text x="361.7" y="255.7">EP</text>
<text x="367.1" y="257.5">6</text>
<text x="367.1" y="253.9">7</text>
<text x="336.5" y="261">2</text>
<text x="340" y="259.2">VCC</text>
<text x="340" y="262.7">ADDR</text>
<text x="359.4" y="259.2">SCL</text>
<text x="359.6" y="262.7">DVI</text>
<text x="367.1" y="261">5</text>
<text x="472.3" y="262.7">2</text>
<text x="495.3" y="261">DIN</text>
<text x="502.9" y="259.2">4</text>
<text x="336.5" y="264.5">3</text>
<text x="340" y="266.3">GND</text>
<text x="358.8" y="266.3">SDA</text>
<text x="367.1" y="264.5">4</text>
<text x="475.8" y="264.5">DOUT</text>
</g>
<g font-size="3.2">
<text x="387.6" y="61.7">2</text>
<text x="391.1" y="63.4">GND</text>
<text x="235.7" y="82.1" transform="rotate(-90 235.7 82.1)">GND</text>
<text x="234.2" y="87.3" transform="rotate(-90 234.2 87.3)">1</text>
<text x="468.9" y="199.2">1</text>
<text x="468.9" y="202.8">2</text>
<text x="474.5" y="200.7">VDD</text>
<text x="322.4" y="206.3">2</text>
<text x="325.9" y="208.1">GND</text>
<text x="468.9" y="206.3">3</text>
<text x="474.5" y="204.2">REL</text>
<text x="474.5" y="207.7">VSS</text>
<text x="502.9" y="262.7">3</text>
<text x="494.9" y="264.5">VSS</text>
</g>
<g font-size="3.2" fill="#f00">
<text x="387.6" y="75.8">6</text>
<text x="391.1" y="77.5">VDD</text>
<text x="337.4" y="208.1">VDD</text>
<text x="345.9" y="206.3">5</text>
<text x="472.3" y="259.2">1</text>
<text x="475.8" y="261">VDD</text>
</g>
<g font-size="2.1" fill="#a54b4b">
<text x="206.8" y="274.8">2</text>
<text x="158.9" y="281.8">3</text>
<text x="197.1" y="276.5">3V3</text>
<text x="206.8" y="281.8">25</text>
<text x="165.7" y="283.5">EN</text>
<text x="197.4" y="287.1">IO2</text>
<text x="197.4" y="283.5">IO0</text>
<text x="206.8" y="285.3">24</text>
<text x="158.9" y="292.4">4</text>
<text x="197.4" y="290.6">IO4</text>
<text x="206.8" y="288.9">26</text>
<text x="206.8" y="292.4">29</text>
<text x="158.9" y="295.9">5</text>
<text x="165.7" y="294.1">SENSOR_VP</text>
<text x="165.7" y="297.7">SENSOR_VN</text>
<text x="196" y="297.7">IO12</text>
<text x="197.4" y="294.1">IO5</text>
<text x="206.8" y="295.9">14</text>
<text x="206.8" y="299.4">16</text>
<text x="196" y="304.7">IO14</text>
<text x="196" y="301.2">IO13</text>
<text x="206.8" y="303">13</text>
<text x="157.5" y="310">34</text>
<text x="157.5" y="306.5">35</text>
<text x="165.7" y="311.8">RXD0</text>
<text x="165.7" y="308.2">TXD0</text>
<text x="196" y="308.2">IO15</text>
<text x="196" y="311.8">IO16</text>
<text x="206.8" y="306.5">23</text>
<text x="206.8" y="310">27</text>
<text x="196" y="315.3">IO17</text>
<text x="206.8" y="313.6">28</text>
<text x="206.8" y="317.1">30</text>
<text x="157.5" y="320.6">19</text>
<text x="165.7" y="322.4">SCS/CMD</text>
<text x="196" y="318.8">IO18</text>
<text x="196" y="322.4">IO19</text>
<text x="206.8" y="320.6">31</text>
<text x="157.5" y="324.1">20</text>
<text x="157.5" y="327.7">21</text>
<text x="165.7" y="325.9">SCL/CLK</text>
<text x="165.7" y="329.4">SDO/SD0</text>
<text x="196" y="325.9">IO21</text>
<text x="196" y="329.4">IO22</text>
<text x="206.8" y="324.1">33</text>
<text x="206.8" y="327.7">36</text>
<text x="157.5" y="331.2">22</text>
<text x="165.7" y="332.9">SDI/SD1</text>
<text x="196" y="332.9">IO23</text>
<text x="206.8" y="334.7">10</text>
<text x="206.8" y="331.2">37</text>
<text x="157.5" y="341.8">17</text>
<text x="196" y="336.5">IO25</text>
<text x="196" y="340">IO26</text>
<text x="206.8" y="338.3">11</text>
<text x="206.8" y="341.8">12</text>
<text x="157.5" y="345.3">18</text>
<text x="165.7" y="343.5">SHD/SD2</text>
<text x="165.7" y="347">SWP/SD3</text>
<text x="196" y="347">IO32</text>
<text x="196" y="343.5">IO27</text>
<text x="206.8" y="345.3">8</text>
<text x="196" y="350.6">IO33</text>
<text x="206.8" y="352.4">6</text>
<text x="206.8" y="348.8">9</text>
<text x="196" y="354.1">IO34</text>
<text x="196" y="357.6">IO35</text>
<text x="206.8" y="355.9">7</text>
<text x="196.4" y="368.2">GND</text>
<text x="206.8" y="366.5">1</text>
</g>
</svg>
